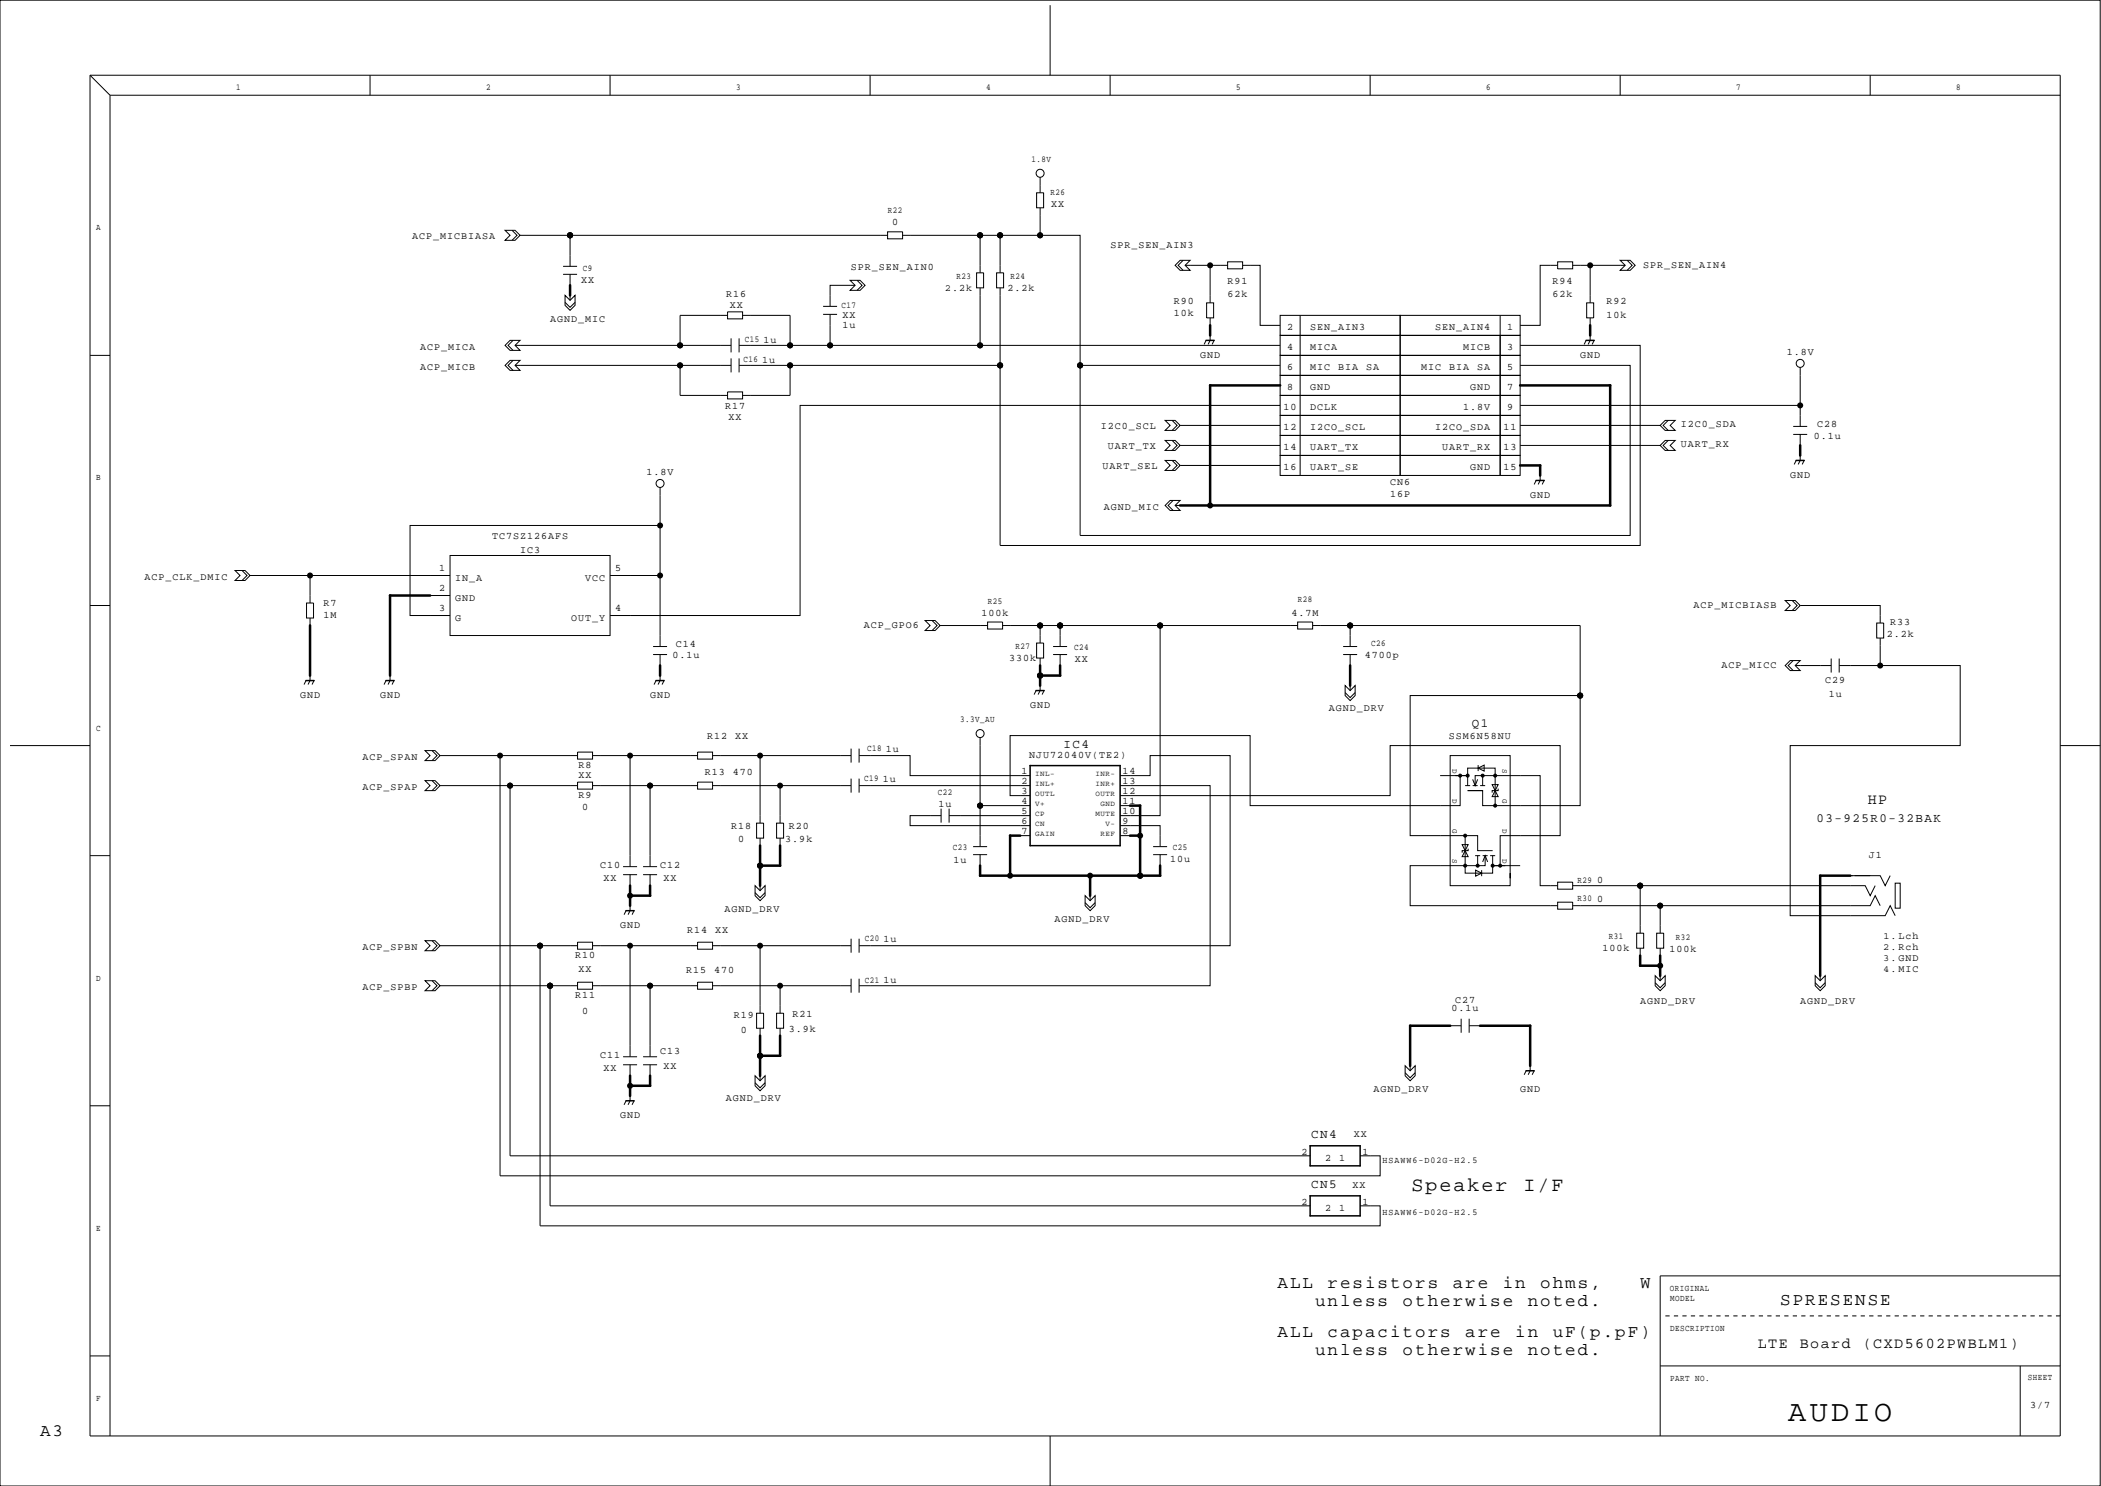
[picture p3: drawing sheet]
<svg xmlns="http://www.w3.org/2000/svg" width="420mm" height="297mm" viewBox="0 0 420 297" stroke-linecap="round" stroke-linejoin="round" font-family="sans-serif">
<g fill="none" stroke="#000" stroke-width=".2">
<path d="M0 0h420v297h-420zM18 15h394v272h-394zM18 15l4 4M22 19h390M22 19v268M74 15v4M122 15v4M174 15v4M210 1v14M222 15v4M274 15v4M324 15v4"/>
<path d="M374 15v4M207.3 38.5h1.4v3h-1.4zM208 35.4v3.1M101 46h2l1 1-1 1h-2l1-1zM102.4 46l1 1-1 1M104 47h73.5M112.6 54.8h2.8M112.6 53.2h2.8M113 59l1 1 1-1v2l-1 1-1-1zM114 47v6.2M114 54.8v2.2M114 59v1"/>
<path d="M170 56h2l1 1-1 1h-2l1-1zM171 57h-5v4.2M171.4 56l1 1-1 1M177.5 46.3h3v1.4h-3zM180.5 47h27.5M195.3 54.5h1.4v3h-1.4zM196 47v7.5M196 57.5v11.5M199.3 54.5h1.4v3h-1.4zM200 57.5v51.5h128v-40h-24M200 47v7.5M208 41.5v5.5"/>
<path d="M208 47h8v26M236 52h2l-1 1 1 1h-2l-1-1zM236.6 52l-1 1 1 1M237 53h8.5M242 53v7.5M245.5 52.3h3v1.4h-3zM248.5 53h3.5v12h4M311.5 53h-3.5v12h-4M311.5 52.3h3v1.4h-3zM314.5 53h10.5M318 53v7.5M324 52h2l1 1-1 1h-2l1-1z"/>
<path d="M325.4 52l1 1-1 1M18 71h4M101 73l1-1h2l-1 1 1 1h-2zM101 69l1-1h2l-1 1 1 1h-2zM102.6 72l-1 1 1 1M102.6 68l-1 1 1 1M103 73h43.2M103 69h43.2M113 60.4l1 1 1-1M136 73v6h9.5M145.5 63h-9.5v6M145.5 62.3h3v1.4h-3z"/>
<path d="M145.5 78.3h3v1.4h-3zM146.2 67.6v2.8M146.2 71.6v2.8M147.8 73h52.2M147.8 67.6v2.8M147.8 71.6v2.8M147.8 69h108.2M148.5 63h9.5v6M158 73v6h-9.5M164.6 61.2h2.8M164.6 62.8h2.8M166 62.8v6.2"/>
<path d="M216 73h40M241.2 68l-.4 .8M241.3 60.5h1.4v3h-1.4zM242 67v1l-.4 .8M242 63.5v1.5M242.8 68l-.4 .8M256 79h24v4h-24zM256 75h24v4h-24zM256 71h24v4h-24zM256 67h24v4h-24zM256 63h24v4h-24zM260 63v32"/>
<path d="M280 79h24v4h-24zM280 75h24v4h-24zM280 71h24v4h-24zM280 67h24v4h-24zM280 63h24v4h-24zM300 63v32M304 73h22v34h-110v-34M317.2 68l-.4 .8M317.3 60.5h1.4v3h-1.4zM318 67v1l-.4 .8M318 63.5v1.5M318.8 68l-.4 .8"/>
<path d="M360 73.4v7.6h-56M132 97.4v7.6h-50v18h8M233 84h2l1 1-1 1h-2l1-1zM233 88h2l1 1-1 1h-2l1-1zM233 92h2l1 1-1 1h-2l1-1zM234.4 84l1 1-1 1M234.4 88l1 1-1 1M234.4 92l1 1-1 1M236 85h20M236 89h20M236 93h20M256 81h-96v42h-38"/>
<path d="M256 91h24v4h-24zM256 87h24v4h-24zM256 83h24v4h-24zM280 91h24v4h-24zM280 87h24v4h-24zM280 83h24v4h-24zM304 85h28M304 89h28M307.2 96l-.4 .8M308 95v1l-.4 .8M308.8 96l-.4 .8M332 85l1-1h2l-1 1 1 1h-2z"/>
<path d="M332 89l1-1h2l-1 1 1 1h-2zM333.6 84l-1 1 1 1M333.6 88l-1 1 1 1M358.6 85.2h2.8M358.6 86.8h2.8M359.2 92l-.4 .8M360 91v1l-.4 .8M360 81v4.2M360 86.8v2.2M360.8 92l-.4 .8M47 114h2l1 1-1 1h-2l1-1zM48.4 114l1 1-1 1"/>
<path d="M50 115h40M62 115v5.5M86 119h4M90 111h32v16h-32zM122 115h10M132 105v24.2M233 101l1-1h2l-1 1 1 1h-2zM234.6 100l-1 1 1 1M235 101h1M18 121h4M61.2 136l-.4 .8M61.3 120.5h1.4v3h-1.4z"/>
<path d="M62 135v1l-.4 .8M62 123.5v1.5M62.8 136l-.4 .8M77.2 136l-.4 .8M78 135v1l-.4 .8M78.8 136l-.4 .8M130.6 129.2h2.8M130.6 130.8h2.8M131.2 136l-.4 .8M132 135v1l-.4 .8M132 130.8v2.2M132.8 136l-.4 .8"/>
<path d="M185 124h2l1 1-1 1h-2l1-1zM186.4 124l1 1-1 1M188 125h9.5M197.5 124.3h3v1.4h-3zM200.5 125h59M207.2 138l-.4 .8M207.3 128.5h1.4v3h-1.4zM208 137v1l-.4 .8M208 125v3.5M208 131.5v1.5M208.8 138l-.4 .8M210.6 130.8h2.8"/>
<path d="M210.6 129.2h2.8M212 125v4.2M212 130.8v2.2M232 125v38h-8M259.5 124.3h3v1.4h-3zM262.5 125h53.5v14M268.6 130.8h2.8M268.6 129.2h2.8M269 137l1 1 1-1v2l-1 1-1-1zM269 138.4l1 1 1-1M270 125v4.2M270 130.8v2.2"/>
<path d="M270 137v1M316 139h-34v28h13.5v3h3M316 139v22h-19.5v-3h-3h3M357 133l1-1h2l-1 1 1 1h-2zM357 120h2l1 1-1 1h-2l1-1zM358.4 120l1 1-1 1M358.6 132l-1 1 1 1M359 133h7.2M360 121h16v3.5M366.2 131.6v2.8M367.8 133h24.2v16h-34v34h19l1-2 1 2M367.8 131.6v2.8"/>
<path d="M375.3 124.5h1.4v3h-1.4zM376 127.5v5.5M2 149h16M85 156h2l1 1-1 1h-2l1-1zM85 150h2l1 1-1 1h-2l1-1zM86.4 156l1 1-1 1M86.4 150l1 1-1 1M88 151h27.5M88 157h27.5M100 151v84h176v-4h-4M102 157v74h160M115.5 156.3h3v1.4h-3z"/>
<path d="M115.5 150.3h3v1.4h-3zM118.5 157h21M118.5 151h21M126 151v22.2M130 157v16.2M139.5 156.3h3v1.4h-3zM139.5 150.3h3v1.4h-3zM142.5 151h27.7M142.5 157h27.7M152 151v13.5M156 157v7.5M170.2 149.6v2.8"/>
<path d="M170.2 155.6v2.8M171.8 151h10.2v4h24M171.8 157h34.2M171.8 149.6v2.8M171.8 155.6v2.8M196 147.4v21.8M224 159h54v-10h34v18h-12v6M224 157h18v40h-70.2M224 155h6v-4h16v38h-74.2M288 155h5.5v-1.5h5.5v7.5M291 155h2.5v2M292 155v6h-42v-14h-48v12h4"/>
<path d="M293 157h1M294.5 155.8l.5 1.2 .5-1.2M294.5 157h1M295 157v-2h13v22h3.5M295.6 153.5l1.2-.6v1.2zM295.6 152.9v1.2M296 157h1M296.5 155v2M298.4 156.8h1.2l-.6 1.2zM299 158l.6 1.2h-1.2zM299.6 157.6v.4h-1.2v.4M412 149h8"/>
<path d="M18 171h4M124.6 173.2h2.8M124.6 174.8h2.8M126 174.8v2.2M128.6 174.8h2.8M128.6 173.2h2.8M130 174.8v2.2M151 177l1 1 1-1v2l-1 1-1-1zM151 178.4l1 1 1-1M151.3 164.5h1.4v3h-1.4zM152 167.5v1.5M152 177v1"/>
<path d="M155.3 164.5h1.4v3h-1.4zM156 167.5v1.5M188.2 163h-6.2v2h24M188.2 161.6v2.8M189.8 161.6v2.8M189.8 163h16.2M194.6 170.8h2.8M194.6 169.2h2.8M196 161h10M196 170.8v2.2M204 167h2M217 179l1 1 1-1v2l-1 1-1-1z"/>
<path d="M218 179v1M224 165h8v4.2M224 161h2M224 167h2M230.6 170.8h2.8M230.6 169.2h2.8M232 170.8v2.2M292.4 168.8h1.2l-.6 1.2zM293 170l.6 1.2h-1.2zM293 167v7.5h5.5v-1.5h5.5M293.6 169.6v.4h-1.2v.4M295 171h1"/>
<path d="M295.1 173.9l1.2 .6-1.2 .6zM295.5 171v2M296.3 173.9v1.2M296.5 172.3l.5-1.3 .5 1.3M296.5 171h1M297 171v2h-15v8h29.5M298 171h1M298.5 171v2h2.5M302 174.5v2.5h-12v-26h12v24.5M311.5 176.3h3v1.4h-3zM314.5 177h58.5l1 2 1-2M328 177v9.5"/>
<path d="M370 175h6l1 2 1-2M370.2 175h.3M370.9 175h3.1M379 176.5h1v5h-1zM85 196h2l1 1-1 1h-2l1-1zM85 188h2l1 1-1 1h-2l1-1zM86.4 196l1 1-1 1M86.4 188l1 1-1 1M88 189h27.5M88 197h27.5M108 189v56h168v-4h-4M110 197v44h152"/>
<path d="M115.5 196.3h3v1.4h-3zM115.5 188.3h3v1.4h-3zM118.5 189h21M118.5 197h21M125.2 182l-.4 .8M126 181v1l-.4 .8M126 189v22.2M126.8 182l-.4 .8M130 197v14.2M139.5 188.3h3v1.4h-3zM139.5 196.3h3v1.4h-3zM142.5 189h27.7"/>
<path d="M142.5 197h27.7M152 189v13.5M156 197v5.5M170.2 187.6v2.8M170.2 195.6v2.8M171.8 187.6v2.8M171.8 195.6v2.8M217 180.4l1 1 1-1M311.5 180.3h3v1.4h-3zM314.5 181h59.5l1-2 1 2M327.3 186.5h1.4v3h-1.4zM328 189.5v1.5"/>
<path d="M331 195l1 1 1-1v2l-1 1-1-1zM331 196.4l1 1 1-1M331.3 186.5h1.4v3h-1.4zM332 181v5.5M332 189.5v1.5M332 195v1M363 195l1 1 1-1v2l-1 1-1-1zM363 196.4l1 1 1-1M364 195v1M124.6 211.2h2.8M124.6 212.8h2.8M126 219v1l-.4 .8"/>
<path d="M126 212.8v2.2M128.6 212.8h2.8M128.6 211.2h2.8M130 212.8v2.2M151 215l1 1 1-1v2l-1 1-1-1zM151 216.4l1 1 1-1M151.3 202.5h1.4v3h-1.4zM152 205.5v1.5M152 215v1M155.3 202.5h1.4v3h-1.4zM156 205.5v1.5M281 213l1 1 1-1v2l-1 1-1-1z"/>
<path d="M281 214.4l1 1 1-1M282 213v1M290 205h2.2M292.2 203.6v2.8M293.8 205h2.2M293.8 203.6v2.8M305.2 214l-.4 .8M306 213v1l-.4 .8M306.8 214l-.4 .8M18 221h4M125.2 220l-.4 .8M126.8 220l-.4 .8"/>
<path d="M412 255h-80v32M18 271h4M332 273h80M333 263h.9M334.7 263h.9M336.4 263h.9M338.1 263h.9M339.8 263h.9M341.5 263h.9M343.2 263h.9M344.9 263h.9M346.6 263h.9"/>
<path d="M348.3 263h.9M350 263h.9M351.7 263h.9M353.4 263h.9M355.1 263h.9M356.8 263h.9M358.5 263h.9M360.2 263h.9M361.9 263h.9M363.6 263h.9M365.3 263h.9M367 263h.9"/>
<path d="M368.7 263h.9M370.4 263h.8M372.1 263h.8M373.8 263h.8M375.5 263h.8M377.2 263h.8M378.9 263h.8M380.6 263h.8M382.3 263h.8M384 263h.8M385.7 263h.8M387.4 263h.8"/>
<path d="M389.1 263h.8M390.8 263h.8M392.5 263h.8M394.2 263h.8M395.9 263h.8M397.6 263h.8M399.3 263h.8M401 263h.8M402.7 263h.8M404 273v14M404.4 263h.8M406.1 263h.8"/>
<path d="M407.8 263h.8M409.5 263h.8M411.2 263h.8M210 287v10"/>
<circle cx="208" cy="34.6" r=".8"/>
<circle cx="360" cy="72.6" r=".8"/>
<circle cx="132" cy="96.6" r=".8"/>
<circle cx="196" cy="146.6" r=".8"/>
<circle cx="292" cy="155" r=".3"/>
<circle cx="293.5" cy="155" r=".3"/>
<circle cx="296.5" cy="155" r=".3"/>
<circle cx="299" cy="155" r=".3"/>
<circle cx="293" cy="167" r=".3"/>
<circle cx="293" cy="173" r=".3"/>
<circle cx="295.5" cy="173" r=".3"/>
<circle cx="298.5" cy="173" r=".3"/>
<circle cx="299" cy="161" r=".3"/>
<circle cx="300" cy="173" r=".3"/>
</g>
<g fill="#000">
<path d="M113.8 56.9l.2-.1 .3 .2v2l-.3 .3-.2-.3zM241.1 68l1.7-.1 .2 .1-.2 .2h-1.6zM241.9 76.8h.2l.2 .2v24l-.3 .3-.2-.3v-24zM241.9 64.8h.2l.2 .2v2l-.3 .3-.2-.3v-2zM241.9 76.8h14.1l.3 .2-.3 .3h-14l-.2-.3zM303.9 76.8h18.1l.3 .2-.3 .3h-18l-.2-.3zM317.1 68l1.7-.1 .2 .1-.2 .2h-1.6zM317.8 64.9l.3-.1 .2 .2v2l-.3 .3-.2-.3zM321.8 76.9l.2-.1 .3 .2v24l-.3 .3-.2-.3zM303.9 92.8h4.1l.3 .2-.3 .3h-4l-.2-.3zM307.1 95.9h1.7l.2 .1-.2 .2h-1.6l-.1-.2zM307.8 92.9l.3-.1 .2 .2v2l-.3 .3-.2-.3z"/>
<path d="M359.1 92l1.7-.1 .2 .1-.2 .2h-1.6zM359.9 88.8h.2l.1 .2v2l-.2 .3-.2-.3v-2zM77.8 118.9l.2-.1 .3 .2v16l-.3 .3-.2-.3zM77.9 118.8h8.1l.3 .2-.3 .3h-8l-.2-.3zM235.9 100.8h6.1l.3 .2-.3 .3h-6l-.2-.3zM241.9 100.8h80.1l.3 .2-.3 .3h-80l-.2-.3zM61.1 136l1.7-.1 .2 .1-.2 .2h-1.6zM61.8 124.9l.2-.1 .3 .2v10l-.3 .3-.2-.3zM77.1 136l1.7-.1 .2 .1-.2 .2h-1.6zM131.1 136l1.7-.1 .2 .1-.2 .2h-1.6zM131.9 132.8h.2l.2 .2v2l-.3 .3-.2-.3v-2zM207.1 138l1.7-.1 .2 .1-.2 .2h-1.6z"/>
<path d="M207.9 134.8h.2l.2 .2v2l-.3 .3-.2-.3v-2zM207.9 132.8h.2l.2 .2v2l-.3 .3-.2-.3v-2zM207.9 134.8h4.1l.3 .2-.3 .3h-4l-.2-.3zM211.8 132.9l.2-.1 .3 .2v2l-.3 .3-.2-.3zM269.8 132.9l.2-.1 .3 .2v4l-.3 .3-.2-.3zM205.9 152.9l.3 .1v16l-.2 .2-.1-.2zM205.9 152.9h18.1l.2 .1-.2 .2h-18l-.1-.2zM223.9 153l.2-.1 .1 .1v16l-.2 .2-.1-.2zM125.9 176.8h.2l.2 .2v2l-.3 .3-.2-.3v-2zM125.8 178.9l.2-.1 .3 .2v2l-.3 .3-.2-.3zM125.8 178.9l.2-.1h4l.3 .2-.3 .3h-4l-.2-.1zM129.9 176.8h.2l.2 .2v2l-.3 .3-.2-.3v-2z"/>
<path d="M151.9 168.8h.2l.2 .2v4l-.3 .3-.2-.3v-4zM151.9 172.8h.2l.2 .2v4l-.3 .3-.2-.3v-4zM151.8 172.9l.2-.1h4l.3 .2-.3 .3h-4l-.2-.1zM155.8 168.9l.3-.1 .2 .2v4l-.3 .3-.2-.3zM195.8 172.9l.2-.1 .3 .2v2l-.3 .3-.2-.3zM195.9 174.8h6.1l.3 .2-.3 .3h-6l-.2-.1zM201.8 166.9l.2-.1 .3 .2v8l-.3 .3-.2-.3zM201.9 174.8h16.1l.3 .2-.3 .3h-16l-.2-.3zM201.9 166.8h2.1l.3 .2-.3 .3h-2l-.2-.3zM205.9 168.9h18.1l.2 .1-.2 .2h-18l-.1-.2zM217.8 174.9l.3-.1 .2 .2v4l-.3 .3-.2-.3zM217.9 174.8h10.1l.3 .2-.3 .3h-10l-.2-.1z"/>
<path d="M225.8 166.9l.2-.1h2l.3 .2-.3 .3h-2l-.2-.1zM225.8 160.9l.2-.1h2l.3 .2-.3 .3h-2l-.2-.1zM227.9 166.8h.2l.2 .2v8l-.3 .3-.2-.3v-8zM227.9 160.8h.2l.2 .2v6l-.3 .3-.2-.3v-6zM227.9 174.8h4.1l.3 .2-.3 .3h-4l-.2-.3zM231.8 172.9l.2-.1 .3 .2v2l-.3 .3-.2-.3zM363.9 174.8h.2l.2 .2v20l-.3 .3-.2-.3v-20zM363.8 174.9l.2-.1h6l.2 .2-.2 .3h-6l-.2-.1zM125.1 182l1.7-.1 .2 .1-.2 .2h-1.6zM327.9 190.8h.2l.2 .2v2l-.3 .3-.2-.3v-2zM327.8 192.9l.2-.1h4l.3 .2-.3 .3h-4l-.2-.1zM331.8 192.9l.2-.1 .3 .2v2l-.3 .3-.2-.3z"/>
<path d="M331.9 190.8h.2l.2 .2v2l-.3 .3-.2-.3v-2zM125.8 214.9l.2-.1 .3 .2v2l-.3 .3-.2-.3zM125.8 216.9l.3-.1 .2 .2v2l-.3 .3-.2-.3zM125.9 216.8h4.1l.3 .2-.3 .3h-4l-.2-.3zM129.8 214.9l.2-.1 .3 .2v2l-.3 .3-.2-.3zM151.9 206.8h.2l.2 .2v4l-.3 .3-.2-.3v-4zM151.9 210.8h.2l.2 .2v4l-.3 .3-.2-.3v-4zM151.8 210.9l.2-.1h4l.3 .2-.3 .3h-4l-.2-.1zM155.8 206.9l.2-.1 .3 .2v4l-.3 .3-.2-.3zM281.9 204.8h.2l.2 .2v8l-.3 .3-.2-.3v-8zM281.8 204.9l.2-.1h8l.3 .2-.3 .3h-8l-.2-.1zM295.8 204.9l.2-.1h10l.3 .2-.3 .3h-10l-.2-.1z"/>
<path d="M305.1 213.9h1.7l.2 .1-.2 .2h-1.6l-.1-.2zM305.9 204.8h.2l.2 .2v8l-.3 .3-.2-.3v-8zM125.1 219.9h1.7l.2 .1-.2 .2h-1.6l-.1-.1zM261.9 239l.1-.1 .2 .1v4l-.2 .2-.1-.2zM261.9 228.9l.3 .1v4l-.2 .2-.1-.2zM261.9 239l10.1-.1 .2 .1-.2 .2h-10zM261.9 233l10.1-.1 .2 .1-.2 .2h-10zM261.9 229l10.1-.1 .2 .1-.2 .2h-10zM271.9 239l.1-.1 .2 .1v4l-.2 .2-.1-.2zM271.9 229l.2-.1 .1 .1v4l-.2 .2-.1-.2zM261.9 243l10.1-.1 .2 .1-.2 .2h-10z"/>
<circle cx="114" cy="47" r=".6"/>
<circle cx="196" cy="47" r=".6"/>
<circle cx="200" cy="47" r=".6"/>
<circle cx="208" cy="47" r=".6"/>
<circle cx="242" cy="53" r=".6"/>
<circle cx="318" cy="53" r=".6"/>
<circle cx="136" cy="69" r=".6"/>
<circle cx="136" cy="73" r=".6"/>
<circle cx="158" cy="69" r=".6"/>
<circle cx="158" cy="73" r=".6"/>
<circle cx="166" cy="69" r=".6"/>
<circle cx="196" cy="69" r=".6"/>
<circle cx="200" cy="73" r=".6"/>
<circle cx="216" cy="73" r=".6"/>
<circle cx="360" cy="81" r=".6"/>
<circle cx="62" cy="115" r=".6"/>
<circle cx="132" cy="105" r=".6"/>
<circle cx="132" cy="115" r=".6"/>
<circle cx="242" cy="101" r=".6"/>
<circle cx="208" cy="125" r=".6"/>
<circle cx="208" cy="135" r=".6"/>
<circle cx="212" cy="125" r=".6"/>
<circle cx="232" cy="125" r=".6"/>
<circle cx="270" cy="125" r=".6"/>
<circle cx="316" cy="139" r=".6"/>
<circle cx="376" cy="133" r=".6"/>
<circle cx="100" cy="151" r=".6"/>
<circle cx="102" cy="157" r=".6"/>
<circle cx="126" cy="151" r=".6"/>
<circle cx="130" cy="157" r=".6"/>
<circle cx="152" cy="151" r=".6"/>
<circle cx="156" cy="157" r=".6"/>
<circle cx="292" cy="155" r=".3"/>
<circle cx="293.5" cy="155" r=".3"/>
<circle cx="296.5" cy="155" r=".3"/>
<circle cx="299" cy="155" r=".3"/>
<circle cx="126" cy="179" r=".6"/>
<circle cx="152" cy="173" r=".6"/>
<circle cx="196" cy="161" r=".6"/>
<circle cx="202" cy="175" r=".6"/>
<circle cx="218" cy="175" r=".6"/>
<circle cx="228" cy="167" r=".6"/>
<circle cx="228" cy="175" r=".6"/>
<circle cx="293" cy="167" r=".3"/>
<circle cx="293" cy="173" r=".3"/>
<circle cx="295.5" cy="173" r=".3"/>
<circle cx="298.5" cy="173" r=".3"/>
<circle cx="299" cy="161" r=".3"/>
<circle cx="300" cy="173" r=".3"/>
<circle cx="328" cy="177" r=".6"/>
<circle cx="108" cy="189" r=".6"/>
<circle cx="110" cy="197" r=".6"/>
<circle cx="126" cy="189" r=".6"/>
<circle cx="130" cy="197" r=".6"/>
<circle cx="152" cy="189" r=".6"/>
<circle cx="156" cy="197" r=".6"/>
<circle cx="332" cy="193" r=".6"/>
<circle cx="332" cy="181" r=".6"/>
<circle cx="126" cy="217" r=".6"/>
<circle cx="152" cy="211" r=".6"/>
</g>
<text font-size="6" x="357.6" y="284">AUDIO</text>
<g font-size="4">
<text x="282.2" y="238">Speaker</text>
<text x="304.7" y="238">I/F</text>
</g>
<g font-size="3.5">
<text x="255.5" y="257.4">ALL</text>
<text x="265.5" y="257.4">resistors</text>
<text x="290.5" y="257.4">are</text>
<text x="300.5" y="257.4">in</text>
<text x="308" y="257.4">ohms,</text>
<text x="328" y="257.4">W</text>
<text x="263" y="261.1">unless</text>
<text x="280.5" y="261.1">otherwise</text>
<text x="305.5" y="261.1">noted.</text>
<text x="356" y="260.8">SPRESENSE</text>
<text x="255.5" y="267.2">ALL</text>
<text x="265.5" y="267.2">capacitors</text>
<text x="293" y="267.2">are</text>
<text x="303" y="267.2">in</text>
<text x="310.5" y="267.2">uF(p.pF)</text>
<text x="263" y="270.9">unless</text>
<text x="280.5" y="270.9">otherwise</text>
<text x="305.5" y="270.9">noted.</text>
<text x="8" y="287">A3</text>
</g>
<g font-size="3">
<text x="373.5" y="160.8">HP</text>
<text x="351.5" y="269.5">LTE</text>
<text x="359.9" y="269.5">Board</text>
<text x="372.5" y="269.5">(CXD5602PWBLM1)</text>
</g>
<g font-size="2.5">
<text x="212.7" y="149.5">IC4</text>
<text x="294.3" y="145.3">Q1</text>
<text x="363.2" y="164.3">03-925R0-32BAK</text>
<text x="262.2" y="227.5">CN4</text>
<text x="262.2" y="237.5">CN5</text>
</g>
<g font-size="2">
<text x="210.2" y="41.4">XX</text>
<text x="82.4" y="47.9">ACP_MICBIASA</text>
<text x="178.4" y="44.9">0</text>
<text x="170.2" y="53.9">SPR_SEN_AIN0</text>
<text x="222.1" y="49.6">SPR_SEN_AIN3</text>
<text x="328.6" y="53.5">SPR_SEN_AIN4</text>
<text x="116.2" y="56.6">XX</text>
<text x="145.2" y="59.3">R16</text>
<text x="189" y="58.2">2.2k</text>
<text x="201.4" y="58.1">2.2k</text>
<text x="245.5" y="56.8">R91</text>
<text x="245.5" y="59.3">62k</text>
<text x="310.5" y="56.8">R94</text>
<text x="310.5" y="59.3">62k</text>
<text x="110" y="64.5">AGND_MIC</text>
<text x="145.9" y="61.6">XX</text>
<text x="168.4" y="65.5">1u</text>
<text x="168.4" y="63.6">XX</text>
<text x="234.7" y="60.7">R90</text>
<text x="234.7" y="63.2">10k</text>
<text x="321.2" y="60.7">R92</text>
<text x="321.2" y="63.5">10k</text>
<text x="84" y="69.9">ACP_MICA</text>
<text x="152.7" y="68.5">1u</text>
<text x="240" y="71.5">GND</text>
<text x="257.4" y="66">2</text>
<text x="257.4" y="70">4</text>
<text x="262" y="70">MICA</text>
<text x="262" y="66">SEN_AIN3</text>
<text x="287" y="66">SEN_AIN4</text>
<text x="292.6" y="70">MICB</text>
<text x="301.4" y="66">1</text>
<text x="301.4" y="70">3</text>
<text x="316" y="71.5">GND</text>
<text x="357.3" y="71">1.8V</text>
<text x="84" y="73.9">ACP_MICB</text>
<text x="152.5" y="72.5">1u</text>
<text x="257.4" y="74">6</text>
<text x="262" y="74">MIC</text>
<text x="267.6" y="74">BIA</text>
<text x="273.2" y="74">SA</text>
<text x="284.2" y="74">MIC</text>
<text x="289.8" y="74">BIA</text>
<text x="295.4" y="74">SA</text>
<text x="301.4" y="74">5</text>
<text x="145" y="81.7">R17</text>
<text x="145.7" y="84">XX</text>
<text x="256.7" y="82">10</text>
<text x="257.4" y="78">8</text>
<text x="262" y="82">DCLK</text>
<text x="262" y="78">GND</text>
<text x="292.6" y="82">1.8V</text>
<text x="294" y="78">GND</text>
<text x="301.4" y="78">7</text>
<text x="301.4" y="82">9</text>
<text x="220.1" y="85.8">I2C0_SCL</text>
<text x="221.5" y="89.8">UART_TX</text>
<text x="256.7" y="86">12</text>
<text x="262" y="86">I2CO_SCL</text>
<text x="287" y="86">I2CO_SDA</text>
<text x="300.7" y="86">11</text>
<text x="336.2" y="85.4">I2C0_SDA</text>
<text x="336.2" y="89.4">UART_RX</text>
<text x="362.7" y="87.7">0.1u</text>
<text x="363.4" y="85.4">C28</text>
<text x="129.3" y="95">1.8V</text>
<text x="220.5" y="93.8">UART_SEL</text>
<text x="256.7" y="90">14</text>
<text x="256.7" y="94">16</text>
<text x="262" y="90">UART_TX</text>
<text x="262" y="94">UART_SE</text>
<text x="288.4" y="90">UART_RX</text>
<text x="294" y="94">GND</text>
<text x="300.7" y="90">13</text>
<text x="300.7" y="94">15</text>
<text x="358" y="95.5">GND</text>
<text x="220.8" y="101.9">AGND_MIC</text>
<text x="278" y="97">CN6</text>
<text x="278" y="99.4">16P</text>
<text x="306" y="99.5">GND</text>
<text x="98.4" y="107.8">TC7SZ126AFS</text>
<text x="104" y="110.5">IC3</text>
<text x="28.9" y="115.9">ACP_CLK_DMIC</text>
<text x="87.8" y="114">1</text>
<text x="87.8" y="118">2</text>
<text x="91" y="116">IN_A</text>
<text x="117" y="116">VCC</text>
<text x="123" y="114">5</text>
<text x="64.7" y="121.2">R7</text>
<text x="64.7" y="123.5">1M</text>
<text x="87.8" y="122">3</text>
<text x="91" y="120">GND</text>
<text x="91" y="124">G</text>
<text x="114.2" y="124">OUT_Y</text>
<text x="123" y="122">4</text>
<text x="172.8" y="125.6">ACP_GPO6</text>
<text x="196.3" y="123.1">100k</text>
<text x="258.3" y="123.1">4.7M</text>
<text x="338.7" y="121.6">ACP_MICBIASB</text>
<text x="378" y="124.9">R33</text>
<text x="134.5" y="131.6">0.1u</text>
<text x="135.2" y="129.3">C14</text>
<text x="273" y="131.6">4700p</text>
<text x="377.3" y="127.2">2.2k</text>
<text x="201.8" y="132.1">330k</text>
<text x="214.9" y="132.2">XX</text>
<text x="344.2" y="133.6">ACP_MICC</text>
<text x="365" y="136.5">C29</text>
<text x="60" y="139.5">GND</text>
<text x="76" y="139.5">GND</text>
<text x="130" y="139.5">GND</text>
<text x="206" y="141.5">GND</text>
<text x="265.7" y="142.2">AGND_DRV</text>
<text x="365.7" y="139.2">1u</text>
<text x="141.4" y="147.8">R12</text>
<text x="147" y="147.8">XX</text>
<text x="289.7" y="147.8">SSM6N58NU</text>
<text x="72.5" y="151.9">ACP_SPAN</text>
<text x="115.7" y="153.5">R8</text>
<text x="115.7" y="155.5">XX</text>
<text x="141" y="154.9">R13</text>
<text x="146.6" y="154.9">470</text>
<text x="177.2" y="150.3">1u</text>
<text x="204.3" y="154.8">1</text>
<text x="205.8" y="151.6">NJU72040V(TE2)</text>
<text x="224.5" y="154.8">14</text>
<text x="72.5" y="157.9">ACP_SPAP</text>
<text x="115.7" y="159.5">R9</text>
<text x="116.4" y="161.9">0</text>
<text x="176.5" y="156.3">1u</text>
<text x="187.7" y="161.3">1u</text>
<text x="204.3" y="158.8">3</text>
<text x="204.3" y="160.8">4</text>
<text x="204.3" y="156.8">2</text>
<text x="224.5" y="158.8">12</text>
<text x="224.5" y="156.8">13</text>
<text x="224.5" y="160.8">11</text>
<text x="146.2" y="165.7">R18</text>
<text x="157.8" y="165.7">R20</text>
<text x="204.3" y="164.8">6</text>
<text x="204.3" y="166.8">7</text>
<text x="204.3" y="162.8">5</text>
<text x="224.5" y="164.8">9</text>
<text x="224.5" y="162.8">10</text>
<text x="224.5" y="166.8">8</text>
<text x="120" y="173.4">C10</text>
<text x="132" y="173.4">C12</text>
<text x="147.6" y="168.3">0</text>
<text x="157" y="168.3">3.9k</text>
<text x="190.7" y="172.6">1u</text>
<text x="234" y="172.2">10u</text>
<text x="373.7" y="171.5">J1</text>
<text x="120.7" y="176.1">XX</text>
<text x="132.7" y="176.1">XX</text>
<text x="319.4" y="176.5">0</text>
<text x="124" y="185.5">GND</text>
<text x="144.9" y="182.4">AGND_DRV</text>
<text x="210.9" y="184.4">AGND_DRV</text>
<text x="319.4" y="180.3">0</text>
<text x="72.5" y="189.9">ACP_SPBN</text>
<text x="115" y="191.5">R10</text>
<text x="137.4" y="186.5">R14</text>
<text x="143" y="186.5">XX</text>
<text x="176.7" y="188.3">1u</text>
<text x="320.5" y="190.1">100k</text>
<text x="333.9" y="190.2">100k</text>
<text x="376.6" y="187.6">1. Lch</text>
<text x="376.6" y="189.8">2. Rch</text>
<text x="72.5" y="197.9">ACP_SPBP</text>
<text x="115.7" y="194.2">XX</text>
<text x="137.2" y="194.5">R15</text>
<text x="142.8" y="194.5">470</text>
<text x="176.7" y="196.5">1u</text>
<text x="376.6" y="192">3. GND</text>
<text x="376.6" y="194.2">4. MIC</text>
<text x="115" y="199.5">R11</text>
<text x="116.4" y="202.6">0</text>
<text x="146.7" y="203.4">R19</text>
<text x="158.5" y="203.3">R21</text>
<text x="290.3" y="202.1">0.1u</text>
<text x="291" y="200.5">C27</text>
<text x="328" y="200.7">AGND_DRV</text>
<text x="360" y="200.7">AGND_DRV</text>
<text x="148.1" y="206.4">0</text>
<text x="157.8" y="206.3">3.9k</text>
<text x="120" y="211.4">C11</text>
<text x="120.7" y="214.1">XX</text>
<text x="132" y="210.7">C13</text>
<text x="132.7" y="213.7">XX</text>
<text x="145.1" y="220.1">AGND_DRV</text>
<text x="274.6" y="218.4">AGND_DRV</text>
<text x="304" y="218.3">GND</text>
<text x="124" y="223.5">GND</text>
<text x="270.7" y="227.3">XX</text>
<text x="260.3" y="230.8">2</text>
<text x="265" y="232">2</text>
<text x="267.8" y="232">1</text>
<text x="272.5" y="230.8">1</text>
<text x="270.5" y="237.5">XX</text>
<text x="260.3" y="240.8">2</text>
<text x="265" y="242">2</text>
<text x="267.8" y="242">1</text>
<text x="272.5" y="240.8">1</text>
<text x="406" y="281.5">3/7</text>
</g>
<g font-size="1.8">
<text x="47.2" y="18">1</text>
<text x="97.2" y="18">2</text>
<text x="147.2" y="18">3</text>
<text x="197.2" y="18">4</text>
<text x="247.2" y="18">5</text>
<text x="297.2" y="18">6</text>
<text x="347.2" y="18">7</text>
<text x="391.2" y="18">8</text>
<text x="206.2" y="32.3">1.8V</text>
<text x="210" y="39">R26</text>
<text x="19.2" y="46">A</text>
<text x="177.5" y="42.5">R22</text>
<text x="116.6" y="54.2">C9</text>
<text x="191.3" y="55.7">R23</text>
<text x="202" y="55.7">R24</text>
<text x="168.3" y="61.6">C17</text>
<text x="148.9" y="68.4">C15</text>
<text x="148.7" y="72.4">C16</text>
<text x="19.2" y="96">B</text>
<text x="197.5" y="120.7">R25</text>
<text x="259.5" y="120.4">R28</text>
<text x="203" y="129.7">R27</text>
<text x="214.8" y="129.8">C24</text>
<text x="274.2" y="129.2">C26</text>
<text x="19.2" y="146">C</text>
<text x="192" y="144.4">3.3V_AU</text>
<text x="173.4" y="150.2">C18</text>
<text x="172.8" y="156.2">C19</text>
<text x="187.5" y="158.9">C22</text>
<text x="190.5" y="169.8">C23</text>
<text x="234.5" y="169.8">C25</text>
<text x="315.4" y="176.4">R29</text>
<text x="315.4" y="180.2">R30</text>
<text x="172.9" y="188.2">C20</text>
<text x="321.7" y="187.7">R31</text>
<text x="335.1" y="187.8">R32</text>
<text x="19.2" y="196">D</text>
<text x="172.9" y="196.4">C21</text>
<text x="276.5" y="232.5">HSAWW6-D02G-H2.5</text>
<text x="276.5" y="242.8">HSAWW6-D02G-H2.5</text>
<text x="19.2" y="246">E</text>
<text x="333.9" y="258.1">ORIGINAL</text>
<text x="334" y="260">MODEL</text>
<text x="334" y="266">DESCRIPTION</text>
<text x="405.6" y="275.8">SHEET</text>
<text x="19.2" y="280">F</text>
<text x="334" y="276">PART NO.</text>
</g>
<g font-size="1.5">
<text x="207" y="155">INL-</text>
<text x="219.1" y="155">INR-</text>
<text x="290.5" y="153.6" transform="rotate(90 290.5 153.6)">D</text>
<text x="300.5" y="153.6" transform="rotate(90 300.5 153.6)">S</text>
<text x="207" y="159">OUTL</text>
<text x="207" y="161">V+</text>
<text x="207" y="157">INL+</text>
<text x="219.1" y="159">OUTR</text>
<text x="219.1" y="157">INR+</text>
<text x="220.1" y="161">GND</text>
<text x="290.5" y="159.6" transform="rotate(90 290.5 159.6)">D</text>
<text x="300.5" y="159.6" transform="rotate(90 300.5 159.6)">G</text>
<text x="207" y="165">CN</text>
<text x="207" y="167">GAIN</text>
<text x="207" y="163">CP</text>
<text x="219.1" y="163">MUTE</text>
<text x="220.1" y="167">REF</text>
<text x="221.1" y="165">V-</text>
<text x="290.5" y="165.6" transform="rotate(90 290.5 165.6)">G</text>
<text x="300.5" y="165.6" transform="rotate(90 300.5 165.6)">D</text>
<text x="290.5" y="171.6" transform="rotate(90 290.5 171.6)">S</text>
<text x="300.5" y="171.6" transform="rotate(90 300.5 171.6)">D</text>
</g>
</svg>
